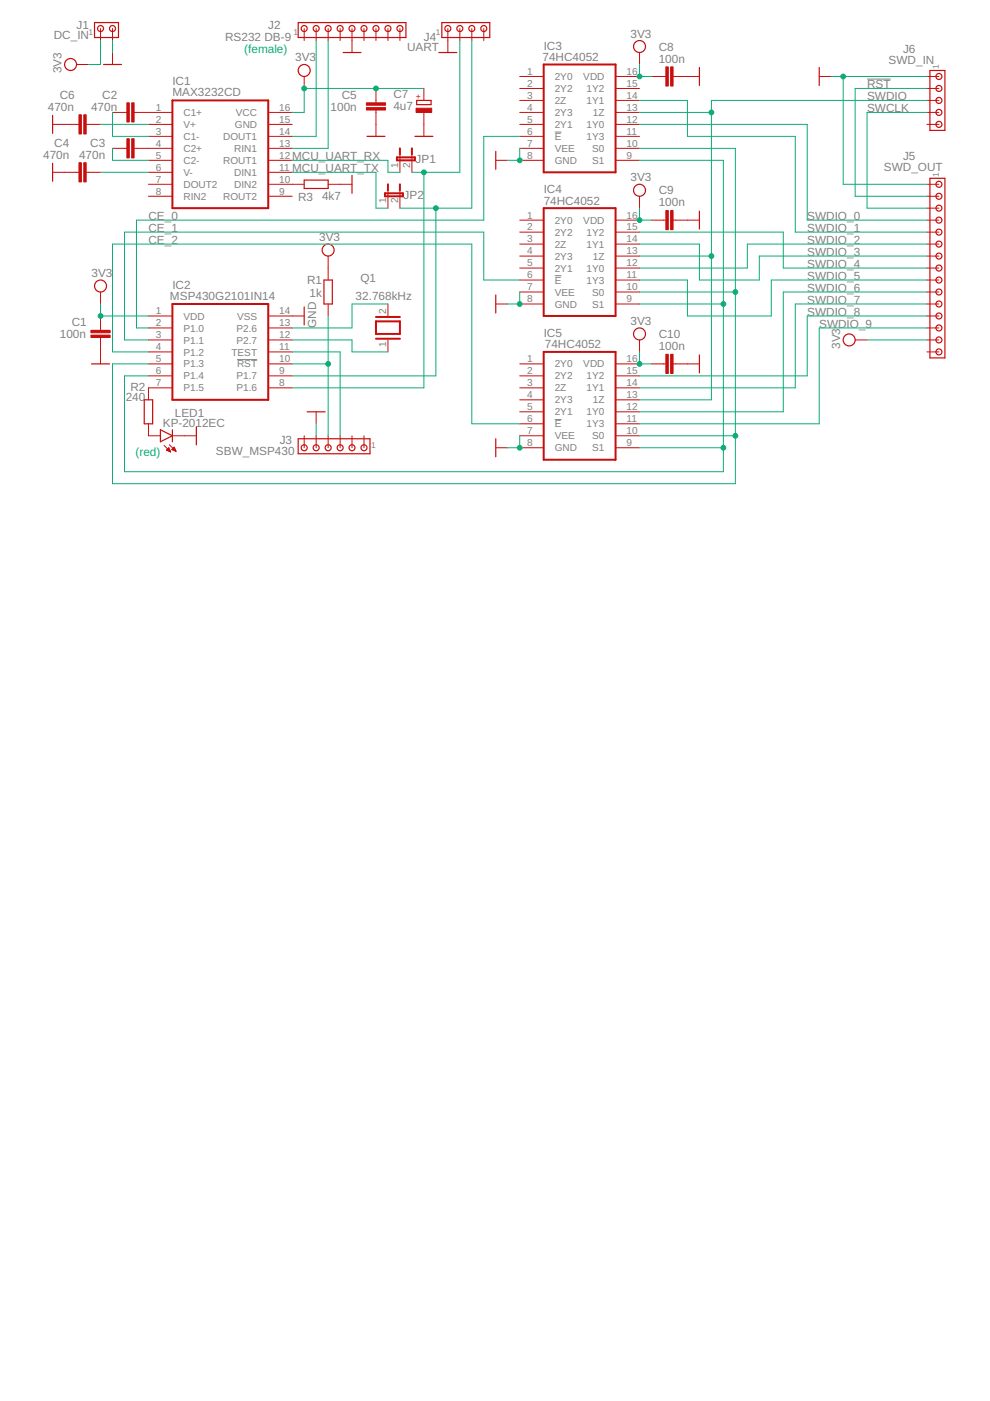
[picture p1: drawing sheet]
<svg xmlns="http://www.w3.org/2000/svg" width="210mm" height="297mm" viewBox="0 0 210 297" stroke-linecap="round" stroke-linejoin="round" font-family="sans-serif">
<path d="M183.8 16.8h5M117.6 28h1.4M117.6 58.5h1.4M50.2 76.2h4.3M117.6 88.9h1.4" fill="none" stroke="#808080" stroke-width=".21"/>
<g fill="none" stroke="#c90d0c" stroke-width=".42">
<path d="M115.3 13.7h15.2v22.8h-15.2zM36.6 21.3h20.3v22.8h-20.3zM82.3 39.1v1.2M84.2 33.4h3.8v.6h-3.8zM84.8 31.5v1.2M84.8 39.1v1.2M87.3 31.5v1.2M81.6 41h3.8v.6h-3.8zM115.3 44.1h15.2v22.9h-15.2zM36.6 64.5h20.3v20.3h-20.3zM79.7 68.1h5.1v2.7h-5.1zM79.7 67.2h5.1"/>
<path d="M79.7 71.8h5.1M115.3 74.6h15.2v22.9h-15.2z"/>
</g>
<g fill="none" stroke="#c90d0c" stroke-width=".21">
<path d="M16.2 13.7h2.6M21.3 6.1v2.5M23.9 6.1v2.5M23.9 11.1v2.6M64.5 6.1v2.5M64.5 16.2v2.6M67 6.1v2.5M69.6 6.1v2.5M72.1 6.1v2.5M74.6 6.1v5M77.2 6.1v2.5M79.7 6.1v2.5"/>
<path d="M79.7 18.8v3M82.3 6.1v2.5M84.8 6.1v2.5M89.9 18.8v2.5M95 6.1v5M97.5 6.1v2.5M100 6.1v2.5M102.6 6.1v2.5M110.2 16.2h5.1M110.2 18.8h5.1M130.5 16.2h5.1M130.5 18.8h5.1"/>
<path d="M135.6 11.1v2.6M138.1 16.2h3.1M142.7 16.2h5.6M173.7 16.2h2.5M196.5 16.2h2.6M196.5 18.8h2.6M11.2 26.4h5.5M11.2 36.5h5.5M18.3 26.4h3M18.3 36.5h3M23.9 23.8h3M23.9 31.5h3"/>
<path d="M28.4 23.8h8.2M28.4 31.5h8.2M31.5 26.4h5.1M31.5 28.9h5.1M31.5 34h5.1M31.5 36.5h5.1M31.5 39.1h5.1M56.9 23.8h5.1M56.9 26.4h5.1M56.9 28.9h5.1M56.9 31.5h5.1M56.9 34h5.1"/>
<path d="M56.9 36.5h5.1M56.9 39.1h7.6M69.6 39.1h5M79.7 23.3v5.6M84.8 32.7v3.8M87.3 32.7v3.8M89.9 23.8v5.1M105.1 34h2.6M110.2 21.3h5.1M110.2 23.8h5.1M110.2 26.4h5.1M110.2 28.9h5.1"/>
<path d="M110.2 31.5h5.1M110.2 34h5.1M130.5 21.3h5.1M130.5 23.8h5.1M130.5 26.4h5.1M130.5 28.9h5.1M130.5 31.5h5.1M130.5 34h5.1M196.5 21.3h2.6M196.5 23.8h2.6M196.5 26.4h2.6M196.5 39.1h2.6"/>
<path d="M31.5 41.6h5.1M56.9 41.6h5.1M69.6 54.3v5.1M82.3 40.3v3.8M84.8 40.3v3.8M110.2 46.7h5.1M110.2 49.2h5.1M110.2 51.8h5.1M110.2 54.3h5.1M110.2 56.8h5.1M110.2 59.4h5.1M130.5 46.7h5.1"/>
<path d="M130.5 49.2h5.1M130.5 51.8h5.1M130.5 54.3h5.1M130.5 56.8h5.1M130.5 59.4h5.1M135.6 41.6v2.5M138.1 46.7h3.1M142.7 46.7h5.6M196.5 46.7h2.6M196.5 49.2h2.6M196.5 51.8h2.6M196.5 54.3h2.6"/>
<path d="M196.5 56.8h2.6M196.5 59.4h2.6M196.5 41.6h2.6M196.5 44.1h2.6M21.3 61.9v2.6M21.3 67v3M21.3 71.6v5.6M31.5 79.7h5.1M31.5 77.2h5.1M31.5 74.6h5.1M31.5 72.1h5.1M31.5 69.5h5.1"/>
<path d="M31.5 67h5.1M56.9 79.7h5.1M56.9 77.2h5.1M56.9 74.6h5.1M56.9 72.1h5.1M56.9 69.5h5.1M56.9 67h7.6M69.6 64.5v2.5M82.3 64.5v2.5M82.3 72.1v2.5M105.1 64.5h2.6M110.2 79.7h5.1"/>
<path d="M110.2 77.2h5.1M110.2 61.9h5.1M110.2 64.5h5.1M130.5 79.7h5.1M130.5 77.2h5.1M130.5 61.9h5.1M130.5 64.5h5.1M135.6 72.1v2.5M138.1 77.2h3.1M142.7 77.2h5.6M181.3 72.1h2.5M196.5 74.6h2.6"/>
<path d="M196.5 72.1h2.6M196.5 69.5h2.6M196.5 67h2.6M196.5 61.9h2.6M196.5 64.5h2.6M31.5 89.9v2.5h2.5M34.8 94.4l1.4 1.4M35.3 95.4l.5-.5 .4 .9zM35.3 95.4h.7M35.4 95.3h.5M35.5 95.5h.5M35.6 95.2h.3"/>
<path d="M35.7 95h.1M35.8 95.6h.3M35.9 94.3l1.4 1.4M36 95.8h.2M36.4 95.3l.5-.5 .4 .9zM36.4 95.3h.7M36.6 82.2h-5.1v2.6M36.6 92.4h5M36.6 95.2h.5M36.6 95.4h.6M36.7 95h.3M36.8 94.9h.2"/>
<path d="M36.9 95.5h.3M37.2 95.6h.1M56.9 82.2h5.1M64.5 92.4v2.5M67 87.3v2.6M67 92.4v2.5M69.6 92.4v2.5M72.1 92.4v2.5M74.6 92.4v2.5M77.2 92.4v2.5M105.1 94.9h2.6M110.2 82.2h5.1"/>
<path d="M110.2 84.8h5.1M110.2 87.3h5.1M110.2 89.9h5.1M110.2 92.4h5.1M110.2 94.9h5.1M130.5 82.2h5.1M130.5 84.8h5.1M130.5 87.3h5.1M130.5 89.9h5.1M130.5 92.4h5.1M130.5 94.9h5.1"/>
</g>
<g fill="none" stroke="#c90d0c" stroke-width=".25">
<path d="M20 4.8h5.1v3.2h-5.1zM21.9 13.7h3.9M63.2 4.8h22.9v3.2h-22.9zM72.7 11.1h3.8M93 11.1h3.9M93.7 4.8h10.1v3.2h-10.1zM148.3 14.3v3.8M173.7 14.3v3.8M197.2 14.9h3.1v12.7h-3.1zM11.2 24.5v3.8M11.2 34.6v3.8M64.5 38.2h5.1v1.8h-5.1z"/>
<path d="M74.6 37.2v3.8M77.8 28.9h3.8M88 28.9h3.8M88.3 21.3h3.1v.9h-3.1zM105.1 32.1v3.8M197.2 37.8h3.1v38.1h-3.1zM68.7 59.4h1.8v5.1h-1.8zM148.3 44.8v3.8M19.4 77.2h3.8M64.5 65.1v3.8M105.1 62.5v3.9M148.3 75.2v3.9"/>
<path d="M30.6 84.8h1.8v5.1h-1.8zM34 91.1l2.6 1.3-2.6 1.3zM36.6 91.1v2.6M41.6 90.5v3.8M63.2 93h15.2v3.2h-15.2zM65.1 87.3h3.8M105.1 93v3.8"/>
<circle cx="15" cy="13.7" r="1.27"/>
<circle cx="21.3" cy="6.1" r=".64"/>
<circle cx="23.9" cy="6.1" r=".64"/>
<circle cx="64.5" cy="14.9" r="1.27"/>
<circle cx="64.5" cy="6.1" r=".64"/>
<circle cx="67" cy="6.1" r=".64"/>
<circle cx="69.6" cy="6.1" r=".64"/>
<circle cx="72.1" cy="6.1" r=".64"/>
<circle cx="74.6" cy="6.1" r=".64"/>
<circle cx="77.2" cy="6.1" r=".64"/>
<circle cx="79.7" cy="6.1" r=".64"/>
<circle cx="82.3" cy="6.1" r=".64"/>
<circle cx="84.8" cy="6.1" r=".64"/>
<circle cx="95" cy="6.1" r=".64"/>
<circle cx="97.5" cy="6.1" r=".64"/>
<circle cx="100" cy="6.1" r=".64"/>
<circle cx="102.6" cy="6.1" r=".64"/>
<circle cx="135.6" cy="9.9" r="1.27"/>
<circle cx="199.1" cy="16.2" r=".64"/>
<circle cx="199.1" cy="18.8" r=".64"/>
<circle cx="199.1" cy="23.8" r=".64"/>
<circle cx="199.1" cy="26.4" r=".64"/>
<circle cx="199.1" cy="39.1" r=".64"/>
<circle cx="199.1" cy="21.3" r=".64"/>
<circle cx="69.6" cy="53" r="1.27"/>
<circle cx="135.6" cy="40.3" r="1.27"/>
<circle cx="199.1" cy="56.8" r=".64"/>
<circle cx="199.1" cy="46.7" r=".64"/>
<circle cx="199.1" cy="54.3" r=".64"/>
<circle cx="199.1" cy="44.1" r=".64"/>
<circle cx="199.1" cy="49.2" r=".64"/>
<circle cx="199.1" cy="51.8" r=".64"/>
<circle cx="199.1" cy="59.4" r=".64"/>
<circle cx="199.1" cy="41.6" r=".64"/>
<circle cx="21.3" cy="60.6" r="1.27"/>
<circle cx="135.6" cy="70.8" r="1.27"/>
<circle cx="180" cy="72.1" r="1.27"/>
<circle cx="199.1" cy="67" r=".64"/>
<circle cx="199.1" cy="74.6" r=".64"/>
<circle cx="199.1" cy="61.9" r=".64"/>
<circle cx="199.1" cy="64.5" r=".64"/>
<circle cx="199.1" cy="69.5" r=".64"/>
<circle cx="199.1" cy="72.1" r=".64"/>
<circle cx="64.5" cy="94.9" r=".64"/>
<circle cx="67" cy="94.9" r=".64"/>
<circle cx="69.6" cy="94.9" r=".64"/>
<circle cx="72.1" cy="94.9" r=".64"/>
<circle cx="74.6" cy="94.9" r=".64"/>
<circle cx="77.2" cy="94.9" r=".64"/>
</g>
<g fill="#c90d0c" stroke="#c90d0c" stroke-width=".21">
<path d="M19.3 71.1h4v.5h-4z"/>
<path d="M19.3 70h4v.5h-4z"/>
<path d="M27.9 21.8h.5v4.1h-.5z"/>
<path d="M26.9 21.8h.5v4.1h-.5z"/>
<path d="M27.9 29.4h.5v4.1h-.5z"/>
<path d="M26.9 29.4h.5v4.1h-.5z"/>
<path d="M17.8 34.5h.5v4.1h-.5z"/>
<path d="M16.7 34.5h.6v4.1h-.6z"/>
<path d="M77.7 21.8h4v.5h-4z"/>
<path d="M77.7 22.8h4v.5h-4z"/>
<path d="M16.7 24.3h.6v4.1h-.6z"/>
<path d="M17.8 24.3h.5v4.1h-.5z"/>
<path d="M88.2 22.9h3.3v.9h-3.3z"/>
<path d="M141.2 14.2h.5v4h-.5z"/>
<path d="M142.2 14.2h.5v4h-.5z"/>
<path d="M141.2 44.6h.5v4.1h-.5z"/>
<path d="M142.2 44.6h.5v4.1h-.5z"/>
<path d="M141.2 75.1h.5v4.1h-.5z"/>
<path d="M142.2 75.1h.5v4.1h-.5z"/>
</g>
<g fill="none" stroke="#0dab76" stroke-width=".21">
<path d="M21.3 8.6v5.1h-2.5M23.9 8.6v2.5M67 8.6v20.3h-5M69.6 8.6v22.9h-7.6M89.9 18.8h-25.4v5h-2.5M97.5 8.6v27.9h-10.2M100 8.6v35.5h-15.2M135.6 13.7v2.5h2.5M176.2 16.2h20.3M178.8 16.2v22.9h17.7M196.5 18.8h-15.2v22.8h15.2M21.3 26.4h10.2"/>
<path d="M21.3 36.5h10.2M23.9 23.8v5.1h7.6M23.9 31.5v2.5h7.6M62 34h20.3v2.5h2.5M62 36.5h17.7v7.6h2.6M89.9 36.5v45.7h-27.9M110.2 28.9h-7.6v17.8h-73.7v22.8h2.6M110.2 31.5v2.5h-2.5M135.6 31.5h20.3v71.1h-132v-25.4h7.6M135.6 34h17.8v66h-127v-20.3h5.1M135.6 23.8h15.2M135.6 26.4h35.6v20.3h25.3"/>
<path d="M135.6 21.3h10.2v7.6h22.8v20.3h27.9M196.5 23.8h-12.7v20.3h12.7M196.5 21.3h-45.7v63.5h-15.2M92.4 44.1v35.6h-30.4M110.2 59.4h-7.6v-10.2h-76.2v22.9h5.1M135.6 59.4h10.2v7.6h17.7v-7.6h33M135.6 44.1v2.6h2.5M135.6 49.2h30.5v7.6h30.4M135.6 51.8h12.7v7.6h12.7v-5.1h35.5M135.6 54.3h15.2M196.5 51.8h-38v5h-22.9M21.3 64.5v2.5h10.2"/>
<path d="M31.5 74.6h-7.6v-22.8h76.1v38.1h10.2M62 72.1h12.6v2.5h7.7M62 74.6h10.1v17.8M62 77.2h7.6M69.6 67v25.4M82.3 64.5h-7.7v5h-12.6M110.2 61.9v2.6h-2.5M135.6 64.5h17.8M135.6 74.6v2.6h2.5M135.6 61.9h20.3M183.8 72.1h12.7M196.5 69.5h-22.8v20.4h-38.1"/>
<path d="M196.5 64.5h-27.9v17.7h-33M196.5 67h-25.3v12.7h-35.6M196.5 61.9h-30.4v25.4h-30.5M67 89.9v2.5M110.2 92.4v2.5h-2.5M135.6 94.9h17.8M135.6 92.4h20.3"/>
</g>
<g fill="#0dab76" stroke="#0dab76" stroke-width=".21">
<circle cx="110.2" cy="94.9" r=".51"/>
<circle cx="110.2" cy="64.5" r=".51"/>
<circle cx="110.2" cy="34" r=".51"/>
<circle cx="178.8" cy="16.2" r=".51"/>
<circle cx="21.3" cy="67" r=".51"/>
<circle cx="64.5" cy="18.8" r=".51"/>
<circle cx="79.7" cy="18.8" r=".51"/>
<circle cx="135.6" cy="16.2" r=".51"/>
<circle cx="135.6" cy="46.7" r=".51"/>
<circle cx="135.6" cy="77.2" r=".51"/>
<circle cx="69.6" cy="77.2" r=".51"/>
<circle cx="89.9" cy="36.5" r=".51"/>
<circle cx="92.4" cy="44.1" r=".51"/>
<circle cx="153.4" cy="64.5" r=".51"/>
<circle cx="153.4" cy="94.9" r=".51"/>
<circle cx="155.9" cy="61.9" r=".51"/>
<circle cx="155.9" cy="92.4" r=".51"/>
<circle cx="150.8" cy="23.8" r=".51"/>
<circle cx="150.8" cy="54.3" r=".51"/>
</g>
<g font-size="2.5" fill="#808080">
<text x="11.4" y="8.3">DC_IN</text>
<text x="16.2" y="6.1">J1</text>
<text x="47.7" y="8.6">RS232 DB-9</text>
<text x="56.9" y="6.1">J2</text>
<text x="86.3" y="10.9">UART</text>
<text x="89.9" y="8.6">J4</text>
<text x="115.3" y="10.5">IC3</text>
<text x="133.7" y="8">3V3</text>
<text x="139.7" y="10.8">C8</text>
<text x="191.5" y="11.1">J6</text>
<text x="13.1" y="15.6" transform="rotate(-90 13.1 15.6)">3V3</text>
<text x="62.6" y="13">3V3</text>
<text x="115" y="12.9">74HC4052</text>
<text x="139.7" y="13.3">100n</text>
<text x="188.4" y="13.7">SWD_IN</text>
<text x="10.1" y="23.4">470n</text>
<text x="12.7" y="20.9">C6</text>
<text x="19.3" y="23.4">470n</text>
<text x="21.7" y="20.9">C2</text>
<text x="36.6" y="20.3">MAX3232CD</text>
<text x="36.6" y="18.1">IC1</text>
<text x="70.1" y="23.4">100n</text>
<text x="72.5" y="20.9">C5</text>
<text x="83.4" y="23.3">4u7</text>
<text x="83.4" y="20.8">C7</text>
<text x="183.8" y="18.8">RST</text>
<text x="183.8" y="21.3">SWDIO</text>
<text x="183.8" y="23.8">SWCLK</text>
<text x="9.1" y="33.6">470n</text>
<text x="11.5" y="31.1">C4</text>
<text x="16.8" y="33.6">470n</text>
<text x="19.1" y="31.1">C3</text>
<text x="61.9" y="34">MCU_UART_RX</text>
<text x="88.1" y="34.5">JP1</text>
<text x="191.5" y="34">J5</text>
<text x="61.9" y="36.5">MCU_UART_TX</text>
<text x="115.3" y="41">IC4</text>
<text x="133.7" y="38.4">3V3</text>
<text x="139.7" y="41.2">C9</text>
<text x="187.4" y="36.3">SWD_OUT</text>
<text x="31.5" y="46.7">CE_0</text>
<text x="63.2" y="42.6">R3</text>
<text x="68.3" y="42.4">4k7</text>
<text x="85.6" y="42.1">JP2</text>
<text x="115.3" y="43.4">74HC4052</text>
<text x="139.7" y="43.8">100n</text>
<text x="171.1" y="46.7">SWDIO_0</text>
<text x="31.5" y="49.2">CE_1</text>
<text x="31.5" y="51.8">CE_2</text>
<text x="67.7" y="51.1">3V3</text>
<text x="171.1" y="49.2">SWDIO_1</text>
<text x="171.1" y="51.8">SWDIO_2</text>
<text x="19.4" y="58.7">3V3</text>
<text x="76.4" y="59.9">Q1</text>
<text x="171.1" y="54.3">SWDIO_3</text>
<text x="171.1" y="56.8">SWDIO_4</text>
<text x="171.1" y="59.4">SWDIO_5</text>
<text x="36" y="63.7">MSP430G2101IN14</text>
<text x="36.6" y="61.3">IC2</text>
<text x="65.1" y="60.1">R1</text>
<text x="65.6" y="62.9">1k</text>
<text x="75.4" y="63.7">32.768kHz</text>
<text x="171.1" y="61.9">SWDIO_6</text>
<text x="171.1" y="64.5">SWDIO_7</text>
<text x="12.7" y="71.7">100n</text>
<text x="15.2" y="69.2">C1</text>
<text x="67" y="69.5" transform="rotate(-90 67 69.5)">GND</text>
<text x="115.3" y="71.4">IC5</text>
<text x="133.7" y="68.9">3V3</text>
<text x="139.7" y="71.7">C10</text>
<text x="171.1" y="67">SWDIO_8</text>
<text x="173.7" y="69.5">SWDIO_9</text>
<text x="115.5" y="73.9">74HC4052</text>
<text x="139.7" y="74.2">100n</text>
<text x="178.1" y="74" transform="rotate(-90 178.1 74)">3V3</text>
<text x="27.7" y="83">R2</text>
<text x="26.6" y="85">240</text>
<text x="37.1" y="88.3">LED1</text>
<text x="34.5" y="90.5">KP-2012EC</text>
<text x="59.3" y="94.2">J3</text>
<text x="45.8" y="96.4">SBW_MSP430</text>
</g>
<g font-size="2.5" fill="#0dab76">
<text x="51.8" y="11.1">(female)</text>
<text x="28.7" y="96.7">(red)</text>
</g>
<g font-size="2.1" fill="#808080">
<text x="111.8" y="15.9">1</text>
<text x="117.6" y="17">2Y0</text>
<text x="123.7" y="17">VDD</text>
<text x="132.8" y="15.9">16</text>
<text x="33" y="23.5">1</text>
<text x="59.2" y="23.5">16</text>
<text x="111.8" y="18.4">2</text>
<text x="111.8" y="20.9">3</text>
<text x="111.8" y="23.5">4</text>
<text x="117.6" y="19.5">2Y2</text>
<text x="117.6" y="22.1">2Z</text>
<text x="124.4" y="19.5">1Y2</text>
<text x="124.4" y="22.1">1Y1</text>
<text x="132.8" y="18.4">15</text>
<text x="132.8" y="20.9">14</text>
<text x="132.8" y="23.5">13</text>
<text x="33" y="26">2</text>
<text x="33" y="28.6">3</text>
<text x="38.9" y="24.6">C1+</text>
<text x="38.9" y="27.1">V+</text>
<text x="38.9" y="29.7">C1-</text>
<text x="47.3" y="29.7">DOUT1</text>
<text x="49.8" y="27.1">GND</text>
<text x="50" y="24.6">VCC</text>
<text x="59.2" y="26">15</text>
<text x="59.2" y="28.6">14</text>
<text x="111.8" y="26">5</text>
<text x="111.8" y="28.6">6</text>
<text x="117.6" y="24.6">2Y3</text>
<text x="117.6" y="27.1">2Y1</text>
<text x="117.6" y="29.7">E</text>
<text x="124.4" y="27.1">1Y0</text>
<text x="124.4" y="29.7">1Y3</text>
<text x="125.7" y="24.6">1Z</text>
<text x="132.8" y="26">12</text>
<text x="132.8" y="28.6">11</text>
<text x="33" y="31.1">4</text>
<text x="33" y="33.6">5</text>
<text x="38.9" y="32.2">C2+</text>
<text x="38.9" y="34.7">C2-</text>
<text x="47.3" y="34.7">ROUT1</text>
<text x="49.7" y="32.2">RIN1</text>
<text x="59.2" y="33.6">12</text>
<text x="59.2" y="31.1">13</text>
<text x="84.4" y="35.5" transform="rotate(-90 84.4 35.5)">1</text>
<text x="87" y="35.5" transform="rotate(-90 87 35.5)">2</text>
<text x="111.8" y="31.1">7</text>
<text x="111.8" y="33.6">8</text>
<text x="117.6" y="32.2">VEE</text>
<text x="117.6" y="34.7">GND</text>
<text x="125.6" y="32.2">S0</text>
<text x="125.6" y="34.7">S1</text>
<text x="132.8" y="31.1">10</text>
<text x="132.8" y="33.6">9</text>
<text x="33" y="36.2">6</text>
<text x="33" y="38.7">7</text>
<text x="33" y="41.2">8</text>
<text x="38.9" y="37.3">V-</text>
<text x="38.9" y="39.8">DOUT2</text>
<text x="49.7" y="37.3">DIN1</text>
<text x="49.7" y="39.8">DIN2</text>
<text x="59.2" y="36.2">11</text>
<text x="59.2" y="38.7">10</text>
<text x="59.2" y="41.2">9</text>
<text x="38.9" y="42.4">RIN2</text>
<text x="47.3" y="42.4">ROUT2</text>
<text x="81.9" y="43.1" transform="rotate(-90 81.9 43.1)">1</text>
<text x="84.4" y="43.1" transform="rotate(-90 84.4 43.1)">2</text>
<text x="111.8" y="46.3">1</text>
<text x="117.6" y="47.4">2Y0</text>
<text x="123.7" y="47.4">VDD</text>
<text x="132.8" y="46.3">16</text>
<text x="111.8" y="48.9">2</text>
<text x="111.8" y="51.4">3</text>
<text x="111.8" y="53.9">4</text>
<text x="117.6" y="50">2Y2</text>
<text x="117.6" y="52.5">2Z</text>
<text x="124.4" y="50">1Y2</text>
<text x="124.4" y="52.5">1Y1</text>
<text x="132.8" y="48.9">15</text>
<text x="132.8" y="51.4">14</text>
<text x="132.8" y="53.9">13</text>
<text x="111.8" y="56.5">5</text>
<text x="111.8" y="59">6</text>
<text x="117.6" y="55.1">2Y3</text>
<text x="117.6" y="57.6">2Y1</text>
<text x="124.4" y="57.6">1Y0</text>
<text x="125.7" y="55.1">1Z</text>
<text x="132.8" y="56.5">12</text>
<text x="132.8" y="59">11</text>
<text x="111.8" y="61.6">7</text>
<text x="111.8" y="64.1">8</text>
<text x="117.6" y="60.1">E</text>
<text x="117.6" y="62.7">VEE</text>
<text x="117.6" y="65.2">GND</text>
<text x="124.4" y="60.1">1Y3</text>
<text x="125.6" y="62.7">S0</text>
<text x="125.6" y="65.2">S1</text>
<text x="132.8" y="61.6">10</text>
<text x="132.8" y="64.1">9</text>
<text x="33" y="71.7">3</text>
<text x="33" y="69.2">2</text>
<text x="33" y="66.6">1</text>
<text x="38.9" y="70.3">P1.0</text>
<text x="38.9" y="67.8">VDD</text>
<text x="50.1" y="70.3">P2.6</text>
<text x="50.3" y="67.8">VSS</text>
<text x="59.2" y="66.6">14</text>
<text x="59.2" y="69.2">13</text>
<text x="59.2" y="71.7">12</text>
<text x="81.9" y="66.6" transform="rotate(-90 81.9 66.6)">2</text>
<text x="33" y="76.8">5</text>
<text x="33" y="74.3">4</text>
<text x="38.9" y="77.9">P1.3</text>
<text x="38.9" y="75.4">P1.2</text>
<text x="38.9" y="72.8">P1.1</text>
<text x="49.1" y="75.4">TEST</text>
<text x="50.1" y="72.8">P2.7</text>
<text x="50.3" y="77.9">RST</text>
<text x="59.2" y="74.3">11</text>
<text x="59.2" y="76.8">10</text>
<text x="81.9" y="73.6" transform="rotate(-90 81.9 73.6)">1</text>
<text x="111.8" y="76.8">1</text>
<text x="117.6" y="77.9">2Y0</text>
<text x="123.7" y="77.9">VDD</text>
<text x="132.8" y="76.8">16</text>
<text x="33" y="81.9">7</text>
<text x="33" y="79.3">6</text>
<text x="38.9" y="83">P1.5</text>
<text x="38.9" y="80.5">P1.4</text>
<text x="50.1" y="80.5">P1.7</text>
<text x="50.1" y="83">P1.6</text>
<text x="59.2" y="79.3">9</text>
<text x="59.2" y="81.9">8</text>
<text x="111.8" y="79.3">2</text>
<text x="111.8" y="81.9">3</text>
<text x="117.6" y="80.5">2Y2</text>
<text x="117.6" y="83">2Z</text>
<text x="124.4" y="80.5">1Y2</text>
<text x="124.4" y="83">1Y1</text>
<text x="132.8" y="79.3">15</text>
<text x="132.8" y="81.9">14</text>
<text x="111.8" y="84.4">4</text>
<text x="111.8" y="87">5</text>
<text x="111.8" y="89.5">6</text>
<text x="117.6" y="85.5">2Y3</text>
<text x="117.6" y="88.1">2Y1</text>
<text x="124.4" y="88.1">1Y0</text>
<text x="125.7" y="85.5">1Z</text>
<text x="132.8" y="84.4">13</text>
<text x="132.8" y="87">12</text>
<text x="132.8" y="89.5">11</text>
<text x="111.8" y="92">7</text>
<text x="111.8" y="94.6">8</text>
<text x="117.6" y="90.6">E</text>
<text x="117.6" y="93.1">VEE</text>
<text x="117.6" y="95.7">GND</text>
<text x="124.4" y="90.6">1Y3</text>
<text x="125.6" y="93.1">S0</text>
<text x="125.6" y="95.7">S1</text>
<text x="132.8" y="92">10</text>
<text x="132.8" y="94.6">9</text>
</g>
<g font-size="1.8" fill="#808080">
<text x="18.8" y="7.3">1</text>
<text x="62.2" y="7.3">1</text>
<text x="92.4" y="7.3">1</text>
<text x="199.1" y="14.7" transform="rotate(-90 199.1 14.7)">1</text>
<text x="199.1" y="37.5" transform="rotate(-90 199.1 37.5)">1</text>
<text x="78.7" y="94.9">1</text>
</g>
<text font-size="1.8" fill="#c90d0c" x="89.3" y="20.9" transform="rotate(-90 89.3 20.9)">+</text>
</svg>
